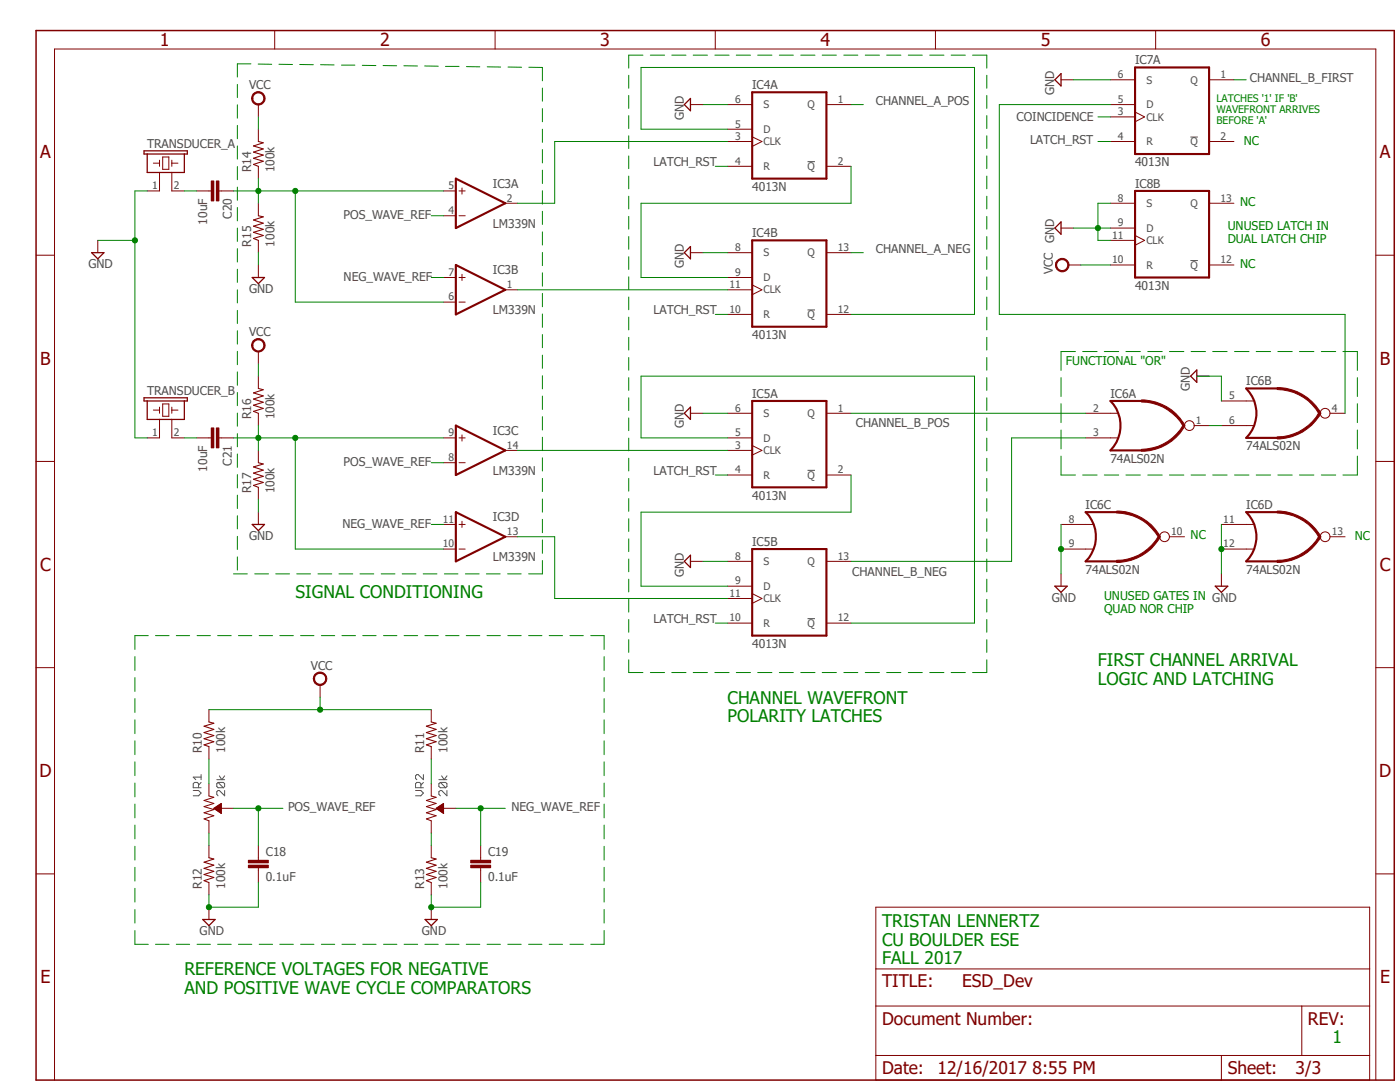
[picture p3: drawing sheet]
<svg xmlns="http://www.w3.org/2000/svg" width="279mm" height="216mm" viewBox="0 0 279 216" stroke-linecap="round" stroke-linejoin="round" font-family="sans-serif">
<path d="M6.7 5.8l271.8 210.1M278.6 5.8l-271.8 210.1" fill="none" stroke="#fff" stroke-width=".2"/>
<g fill="none" stroke="#505050" stroke-width=".2">
<path d="M161.2 32.3h1.4M237.6 27.3h1.5M237.6 52h1.5M161.2 61.8h1.4M161.2 93.9h1.4M161.2 123.4h1.4M38.6 157.7h1l.5 .5-.5 .6h-1M39.6 157.2v-.8l-.2-.3h-.6l-.2 .3v.8h1.5M40.1 156.1l-.5 .6M40.1 155.1h-1.5l.5 .5M40.1 154.6v1M43.3 155.6h1.5"/>
<path d="M43.5 156.1h1.1l.2 .3v.5l-.2 .3M43.5 156.1l-.2 .3v.5l.2 .3h1.1M43.5 156.1l1.1 1.1M43.8 154.8l.5 .8 .5-.8M44.8 157.7v1.1l-1-1.1h-.3l-.2 .3v.5l.2 .3M82.9 157.7h1.1l.5 .5-.5 .6h-1.1M84 157.2v-.8l-.3-.3h-.5l-.3 .3v.8h1.6M84.5 154.6v1l-1.1-1h-.2l-.3 .2v.5l.3 .3M84.5 156.1l-.5 .6M87.6 155.6h1.6M87.9 156.1l-.3 .3v.5l.3 .3h1M87.9 156.1h1l.3 .3v.5l-.3 .3"/>
<path d="M87.9 156.1l1 1.1M88.1 154.8l.5 .8 .6-.8M89.2 157.7v1.1l-1.1-1.1h-.2l-.3 .3v.5l.3 .3"/>
</g>
<path d="M7.2 6.1h271.1v209.4h-271.1z" fill="none" stroke="#800000" stroke-width=".3"/>
<g fill="none" stroke="#800000" stroke-width=".2">
<path d="M54.8 6.1v3.7M98.8 6.1v3.7M142.7 6.1v3.7M186.7 6.1v3.7M230.6 6.1v3.7M30.6 32.6h1.2M31.8 32v1.2M31.8 34.4v3.7h-2.4M32.5 31.3h1.2v2.5h-1.2zM34.3 32.6h1.2M34.3 32v1.2M34.3 34.4v3.7h2.5"/>
<path d="M88.5 38.1h2.5M91.6 38.1h1.2M92.2 37.5v1.2M7.2 50.9h3.7M19.5 48v2.4M88.5 43.1h2.5M88.5 55.4h2.5M91.6 43.1h1.2M91.6 55.4h1.2M92.2 54.7v1.3M100.8 40.6h2.5M100.8 57.8h2.5"/>
<path d="M274.6 50.9h3.7M88.5 60.3h2.5M91.6 60.3h1.2M7.2 92.1h3.7M88.5 87.4h2.5M88.5 92.3h2.5M91.6 87.4h1.2M91.6 92.3h1.2M92.2 86.8v1.2M100.8 89.9h2.5M274.6 92.1h3.7M88.5 104.6h2.5"/>
<path d="M88.5 109.6h2.5M91.6 104.6h1.2M91.6 109.6h1.2M92.2 104v1.2M100.8 107.1h2.5M7.2 133.2h3.7M274.6 133.2h3.7M41.7 141.6v2.5M41.7 149v2.5M41.7 156.4v2.4l1 .3-2 .6 2 .6-2 .7 2 .5-2 .7 2 .6-2 .6 1 .4v2.4M86.1 141.6v2.5M86.1 149v2.5"/>
<path d="M86.1 156.4v2.4l.9 .3-1.9 .6 1.9 .6-1.9 .7 1.9 .5-1.9 .7 1.9 .6-1.9 .6 1 .4v2.4M7.2 174.4h3.7M41.7 168.7v2.5M41.7 176.1v2.5M42.7 161.3l1.5-1v2zM42.7 161.3h3.9M42.8 161.4h1.4M42.8 161.2h1.4M42.9 161.5h1.3M43 161.1h1.2M43 161.5h1.2M43.1 161h1.1"/>
<path d="M43.1 161.6h1.1M43.2 161h1M43.3 161.7h.9M43.3 160.9h.9M43.4 161.8h.8M43.5 160.8h.7M43.5 161.9h.7M43.6 160.7h.6M43.6 162h.6M43.7 160.6h.5M43.8 162.1h.4M43.9 160.5h.3"/>
<path d="M43.9 162.1h.3M44 160.4h.2M44 162.2h.2M44.1 160.4h.1M44.2 162.3h.1M51.6 171.2v.5M51.6 173.1v.6M86.1 168.7v2.5M86.1 176.1v2.5M87 161.3l1.5-1v2zM87.1 161.3h3.9M87.1 161.4h1.4"/>
<path d="M87.2 161.2h1.3M87.2 161.5h1.3M87.3 161.1h1.2M87.4 161.5h1.1M87.5 161h1M87.5 161.6h1M87.6 161h.9M87.6 161.7h.9M87.7 160.9h.8M87.8 161.8h.7M87.8 160.8h.7M87.9 161.9h.6"/>
<path d="M88 160.7h.5M88 162h.5M88.1 160.6h.4M88.1 162.1h.4M88.2 160.5h.3M88.3 162.1h.2M88.3 160.4h.2M88.4 162.2h.1M88.5 160.4h.1M88.5 162.3h.1M274.6 174.4h3.7M41.7 181v2.5"/>
<path d="M86.1 181v2.5M174.8 181h98.5v34.5h-98.5zM174.8 193.3h98.5M10.9 215.5v-205.7h263.7v205.7M174.8 200.7h98.5M174.8 210.6h98.5M243.8 210.6v4.9M259.8 200.7v9.9"/>
</g>
<path d="M28.7 30.1h8.7v.6h-8.7zM29.4 30.7v3.7h7.4v-3.7M18.3 50.4h2.4l-1.2 1.2zM40.5 183.5h2.4l-1.2 1.2zM84.8 183.5h2.5l-1.2 1.2z" fill="none" stroke="#800000" stroke-width=".25"/>
<path d="M91 35.6l9.8 5-9.8 4.9zM91 52.9l9.8 4.9-9.8 4.9zM91 84.9l9.8 5-9.8 4.9zM91 102.2l9.8 4.9-9.8 4.9z" fill="none" stroke="#800000" stroke-width=".42"/>
<path d="M41.7 144.1l1 .2-2 .6 2 .6-2 .7 2 .6-2 .6 2 .6-2 .6 1 .4M86.1 144.1l.9 .2-1.9 .6 1.9 .6-1.9 .7 1.9 .6-1.9 .6 1.9 .6-1.9 .6 1 .4M41.7 171.2l1 .2-2 .6 2 .6-2 .7 2 .6-2 .6 2 .6-2 .6 1 .4M86.1 171.2l.9 .2-1.9 .6 1.9 .6-1.9 .7 1.9 .6-1.9 .6 1.9 .6-1.9 .6 1 .4" fill="none" stroke="#800000" stroke-width=".21"/>
<path d="M49.6 171.7h4v.5h-4z" fill-rule="evenodd" fill="#800000"/>
<path d="M49.6 171.7h4v.5h-4z" fill="none" stroke="#800000" stroke-width=".2"/>
<path d="M49.6 172.6h4v.5h-4z" fill-rule="evenodd" fill="#800000"/>
<path d="M49.6 172.6h4v.5h-4zM51.6 168.7v2.5M51.6 173.7v2.4M95.9 171.2v.5M95.9 173.1v.6" fill="none" stroke="#800000" stroke-width=".2"/>
<path d="M93.9 171.7h4v.5h-4z" fill-rule="evenodd" fill="#800000"/>
<path d="M93.9 171.7h4v.5h-4z" fill="none" stroke="#800000" stroke-width=".2"/>
<path d="M93.9 172.6h4v.5h-4z" fill-rule="evenodd" fill="#800000"/>
<path d="M93.9 172.6h4v.5h-4zM95.9 168.7v2.5M95.9 173.7v2.4" fill="none" stroke="#800000" stroke-width=".2"/>
<path d="M62.8 134.6a1.35 1.35 0 0 1 2.2 .1 1.35 1.35 0 0 1-.7 2 1.35 1.35 0 0 1-1.8-1.3h.3a1.13 1.13 0 0 1 1.6-.9 1.13 1.13 0 0 1 .2 1.9 1.13 1.13 0 0 1-1.8-.6v-.4h-.3z" fill-rule="evenodd" fill="#800000"/>
<path d="M41.7 38.1h.5M43.7 38.1h.5M30.6 81.8h1.2M31.8 81.2v1.3M31.8 83.7v3.7h-2.4M32.5 80.6h1.2v2.5h-1.2zM34.3 81.8h1.2M34.3 81.2v1.3M34.3 83.7v3.7h2.5M62.8 134.6a1.35 1.35 0 0 1 2.2 .1 1.35 1.35 0 0 1-.7 2 1.35 1.35 0 0 1-1.8-1.3h.3a1.13 1.13 0 0 1 1.6-.9 1.13 1.13 0 0 1 .2 1.9 1.13 1.13 0 0 1-1.8-.6v-.4h-.3zM63.9 136.7v2.4" fill="none" stroke="#800000" stroke-width=".2"/>
<path d="M28.7 79.4h8.7v.6h-8.7zM29.4 80v3.7h7.4v-3.7" fill="none" stroke="#800000" stroke-width=".25"/>
<path d="M43.2 36.1h.5v4h-.5z" fill-rule="evenodd" fill="#800000"/>
<path d="M43.2 36.1h.5v4h-.5z" fill="none" stroke="#800000" stroke-width=".2"/>
<path d="M42.2 36.1h.5v4h-.5z" fill-rule="evenodd" fill="#800000"/>
<path d="M39.2 38.1h2.5M42.2 36.1h.5v4h-.5zM44.2 38.1h2.4M41.7 87.4h.5M43.7 87.4h.5" fill="none" stroke="#800000" stroke-width=".2"/>
<path d="M43.2 85.4h.5v4h-.5z" fill-rule="evenodd" fill="#800000"/>
<path d="M43.2 85.4h.5v4h-.5z" fill="none" stroke="#800000" stroke-width=".2"/>
<path d="M42.2 85.4h.5v4h-.5z" fill-rule="evenodd" fill="#800000"/>
<g fill="none" stroke="#800000" stroke-width=".2">
<path d="M51.6 25.8v2.4M51.6 33.2v2.4M51.6 40.6v2.5M51.6 48v2.4M51.6 52.9v2.5M51.6 75.1v2.4M39.2 87.4h2.5M42.2 85.4h.5v4h-.5zM44.2 87.4h2.4M51.6 82.5v2.4M51.6 89.9v2.4M51.6 97.2v2.5"/>
<path d="M51.6 102.2v2.4"/>
</g>
<path d="M51.6 28.2l.9 .3-1.9 .6 1.9 .6-1.9 .7 1.9 .5-1.9 .7 1.9 .6-1.9 .6 1 .4M51.6 43.1l.9 .2-1.9 .6 1.9 .6-1.9 .6 1.9 .7-1.9 .6 1.9 .6-1.9 .6 1 .4M51.6 77.5l.9 .3-1.9 .6 1.9 .6-1.9 .6 1.9 .7-1.9 .6 1.9 .6-1.9 .6 1 .4M51.6 92.3l.9 .3-1.9 .6 1.9 .6-1.9 .6 1.9 .6-1.9 .6 1.9 .7-1.9 .6 1 .3" fill="none" stroke="#800000" stroke-width=".21"/>
<path d="M50.3 55.4h2.5l-1.2 1.2zM50.3 104.6h2.5l-1.2 1.3z" fill="none" stroke="#800000" stroke-width=".25"/>
<path d="M50.5 68a1.36 1.36 0 0 1 2.2 .1 1.36 1.36 0 0 1-.7 2.1 1.36 1.36 0 0 1-1.8-1.3h.3a1.11 1.11 0 0 1 1.6-.9 1.11 1.11 0 0 1 .2 1.8 1.11 1.11 0 0 1-1.8-.5v-.4h-.3z" fill-rule="evenodd" fill="#800000"/>
<path d="M50.5 68a1.36 1.36 0 0 1 2.2 .1 1.36 1.36 0 0 1-.7 2.1 1.36 1.36 0 0 1-1.8-1.3h.3a1.11 1.11 0 0 1 1.6-.9 1.11 1.11 0 0 1 .2 1.8 1.11 1.11 0 0 1-1.8-.5v-.4h-.3zM51.6 70.1v2.5" fill="none" stroke="#800000" stroke-width=".2"/>
<path d="M50.5 18.8a1.36 1.36 0 0 1 2.2 0 1.36 1.36 0 0 1-.7 2.1 1.36 1.36 0 0 1-1.8-1.3h.3a1.09 1.09 0 0 1 1.3-1 1.09 1.09 0 0 1 .7 1.6 1.09 1.09 0 0 1-1.8 .1l-.2-.7h-.3z" fill-rule="evenodd" fill="#800000"/>
<g fill="none" stroke="#800000" stroke-width=".2">
<path d="M50.5 18.8a1.36 1.36 0 0 1 2.2 0 1.36 1.36 0 0 1-.7 2.1 1.36 1.36 0 0 1-1.8-1.3h.3a1.09 1.09 0 0 1 1.3-1 1.09 1.09 0 0 1 .7 1.6 1.09 1.09 0 0 1-1.8 .1l-.2-.7h-.3zM51.6 20.9v2.4M137.8 20.9h2.5M145.2 20.9h4.9M145.2 33.2h4.9M145.2 28.2h4.9M145.2 25.8h4.9M150.1 27.3l2 .9-2 1M164.9 20.9h4.9M164.9 33.2h4.9M137.8 50.4h2.5M145.2 50.4h4.9"/>
<path d="M145.2 57.8h4.9M145.2 55.4h4.9M150.1 56.9l2 .9-2 1M164.9 50.4h4.9M145.2 62.7h4.9M164.9 62.7h4.9M137.8 82.5h2.5M145.2 82.5h4.9M145.2 94.8h4.9M145.2 89.9h4.9M145.2 87.4h4.9M150.1 88.9l2 1-2 .9"/>
<path d="M164.9 82.5h4.9M164.9 94.8h4.9M221.6 82.5h1.5M221.6 87.4h1.5M137.8 112h2.5M145.2 112h4.9M145.2 119.4h4.9M145.2 117h4.9M150.1 118.4l2 1-2 1M164.9 112h4.9M145.2 124.3h4.9M164.9 124.3h4.9"/>
</g>
<path d="M150.1 18.4h14.8v17.2h-14.8zM150.1 48h14.8v17.2h-14.8zM150.1 80h14.8v17.2h-14.8zM221.6 80h6.2M221.6 89.9h6.2M150.1 109.6h14.8v17.2h-14.8z" fill="none" stroke="#800000" stroke-width=".42"/>
<path d="M136.6 20.9l1.2-1.3v2.5zM136.6 50.4l1.2-1.2v2.4zM136.6 82.5l1.2-1.3v2.5zM136.6 112l1.2-1.2v2.4z" fill="none" stroke="#800000" stroke-width=".25"/>
<path d="M227.8 89.7a9.8 9.8 0 0 0 8.3-4.9l.4 .2a9.9 9.9 0 0 1-8.7 5z" fill-rule="evenodd" fill="#800000"/>
<path d="M227.8 89.7a9.8 9.8 0 0 0 8.3-4.9l.4 .2a9.9 9.9 0 0 1-8.7 5z" fill="none" stroke="#800000" stroke-width=".2"/>
<path d="M227.8 79.8a9.9 9.9 0 0 1 8.7 5.1l-.4 .2a9.7 9.7 0 0 0-8.3-4.9z" fill-rule="evenodd" fill="#800000"/>
<g fill="none" stroke="#800000" stroke-width=".2">
<path d="M227.8 79.8a9.9 9.9 0 0 1 8.7 5.1l-.4 .2a9.7 9.7 0 0 0-8.3-4.9zM216.7 82.5h4.9M216.7 87.4h4.9M238.3 84.9h3M248.7 84.9h1.5M248.7 80h1.5"/>
<circle cx="237.4" cy="84.9" r=".98"/>
</g>
<path d="M248.7 77.5h6.1M221.6 80a7.1 7.1 0 0 1 0 9.9M248.7 87.4h6.1" fill="none" stroke="#800000" stroke-width=".42"/>
<path d="M254.9 87.2a9.5 9.5 0 0 0 8.3-4.9l.4 .2a10 10 0 0 1-8.7 5.1z" fill-rule="evenodd" fill="#800000"/>
<path d="M254.9 87.2a9.5 9.5 0 0 0 8.3-4.9l.4 .2a10 10 0 0 1-8.7 5.1z" fill="none" stroke="#800000" stroke-width=".2"/>
<path d="M254.9 77.3a10 10 0 0 1 8.7 5.1l-.4 .2a9.7 9.7 0 0 0-8.3-4.9z" fill-rule="evenodd" fill="#800000"/>
<g fill="none" stroke="#800000" stroke-width=".2">
<path d="M254.9 77.3a10 10 0 0 1 8.7 5.1l-.4 .2a9.7 9.7 0 0 0-8.3-4.9zM243.8 80h4.9M243.8 84.9h4.9M265.4 82.5h3M216.7 104.6h1.4M216.7 109.6h1.4"/>
<circle cx="264.5" cy="82.5" r=".98"/>
</g>
<path d="M248.7 77.5a7 7 0 0 1 0 9.9M216.7 102.2h6.1M216.7 112h6.1" fill="none" stroke="#800000" stroke-width=".42"/>
<path d="M222.8 111.8a9.5 9.5 0 0 0 8.4-4.9l.4 .2a10 10 0 0 1-8.8 5.1z" fill-rule="evenodd" fill="#800000"/>
<path d="M222.8 111.8a9.5 9.5 0 0 0 8.4-4.9l.4 .2a10 10 0 0 1-8.8 5.1z" fill="none" stroke="#800000" stroke-width=".2"/>
<path d="M222.8 102a10 10 0 0 1 8.8 5.1l-.4 .1a9.7 9.7 0 0 0-8.4-4.8z" fill-rule="evenodd" fill="#800000"/>
<g fill="none" stroke="#800000" stroke-width=".2">
<path d="M211.8 104.6h4.9M211.8 109.6h4.9M222.8 102a10 10 0 0 1 8.8 5.1l-.4 .1a9.7 9.7 0 0 0-8.4-4.8zM233.4 107.1h3M248.7 104.6h1.5M248.7 109.6h1.5"/>
<circle cx="232.4" cy="107.1" r=".98"/>
</g>
<path d="M216.7 102.2a6.9 6.9 0 0 1 0 9.8M248.7 102.2h6.1M248.7 112h6.1" fill="none" stroke="#800000" stroke-width=".42"/>
<path d="M254.9 111.8a9.5 9.5 0 0 0 8.3-4.9l.4 .2a10 10 0 0 1-8.7 5.1z" fill-rule="evenodd" fill="#800000"/>
<path d="M254.9 111.8a9.5 9.5 0 0 0 8.3-4.9l.4 .2a10 10 0 0 1-8.7 5.1z" fill="none" stroke="#800000" stroke-width=".2"/>
<path d="M254.9 102a10 10 0 0 1 8.7 5.1l-.4 .1a9.7 9.7 0 0 0-8.3-4.8z" fill-rule="evenodd" fill="#800000"/>
<g fill="none" stroke="#800000" stroke-width=".2">
<path d="M221.6 15.9h4.9M241.3 15.9h5M221.6 28.2h4.9M221.6 23.3h4.9M221.6 20.9h4.9M226.5 22.4l1.9 .9-1.9 1M241.3 28.2h5M211.8 45.5h2.4M221.6 40.6h4.9M221.6 52.9h4.9M221.6 48h4.9M221.6 45.5h4.9"/>
<path d="M226.5 47l1.9 1-1.9 .9M241.3 40.6h5M241.3 52.9h5M238.8 75.1h2.5M211.8 114.5v2.5M243.8 104.6h4.9M243.8 109.6h4.9M243.8 114.5v2.5M254.9 102a10 10 0 0 1 8.7 5.1l-.4 .1a9.7 9.7 0 0 0-8.3-4.8zM265.4 107.1h3"/>
<circle cx="264.5" cy="107.1" r=".98"/>
</g>
<path d="M226.5 13.5h14.8v17.2h-14.8zM226.5 38.1h14.8v17.3h-14.8zM248.7 102.2a6.9 6.9 0 0 1 0 9.8" fill="none" stroke="#800000" stroke-width=".42"/>
<path d="M210.5 45.5l1.3-1.2v2.4zM238.8 73.8v2.5l-1.2-1.2zM210.5 117h2.5l-1.2 1.2zM242.5 117h2.5l-1.2 1.2z" fill="none" stroke="#800000" stroke-width=".25"/>
<path d="M210.9 52a1.35 1.35 0 0 1 2.2 .1 1.35 1.35 0 0 1-.7 2.1 1.35 1.35 0 0 1-1.7-1.3h.2a1.11 1.11 0 0 1 1.5-1.1 1.11 1.11 0 0 1 .4 1.8 1.11 1.11 0 0 1-1.9-.3v-.4h-.2v-.5z" fill-rule="evenodd" fill="#800000"/>
<path d="M211.8 15.9h2.4M210.9 52a1.35 1.35 0 0 1 2.2 .1 1.35 1.35 0 0 1-.7 2.1 1.35 1.35 0 0 1-1.7-1.3h.2a1.11 1.11 0 0 1 1.5-1.1 1.11 1.11 0 0 1 .4 1.8 1.11 1.11 0 0 1-1.9-.3v-.4h-.2v-.5zM213.2 52.9h2.5" fill="none" stroke="#800000" stroke-width=".2"/>
<path d="M210.5 15.9l1.3-1.2v2.4z" fill="none" stroke="#800000" stroke-width=".25"/>
<path d="M29.4 38.1h-2.5v49.3M19.5 48h7.4" fill="none" stroke="#008000" stroke-width=".2"/>
<circle cx="26.9" cy="48" r=".51" fill="#008000"/>
<g fill="none" stroke="#008000" stroke-width=".2">
<path d="M26.9 87.4h2.5M51.6 176.1v4.9h-9.9v-2.4"/>
<circle cx="26.9" cy="48" r=".51"/>
</g>
<circle cx="41.7" cy="181" r=".51" fill="#008000"/>
<g fill="none" stroke="#008000" stroke-width=".2">
<path d="M95.9 176.1v4.9h-9.8v-2.4"/>
<circle cx="41.7" cy="181" r=".51"/>
</g>
<circle cx="86.1" cy="181" r=".51" fill="#008000"/>
<g fill="none" stroke="#008000" stroke-width=".2">
<path d="M140.3 20.9h4.9M51.6 50.4v2.5M140.3 50.4h4.9M238.8 75.1h5v4.9M51.6 99.7v2.5M140.3 82.5h4.9M140.3 112h4.9M211.8 104.6v5"/>
<circle cx="86.1" cy="181" r=".51"/>
</g>
<circle cx="211.7" cy="109.6" r=".51" fill="#008000"/>
<g fill="none" stroke="#008000" stroke-width=".2">
<path d="M211.8 109.6v4.9M243.8 104.6v5"/>
<circle cx="211.7" cy="109.6" r=".51"/>
</g>
<circle cx="243.8" cy="109.6" r=".51" fill="#008000"/>
<g fill="none" stroke="#008000" stroke-width=".2">
<path d="M219.1 40.6v7.4h2.5M219.1 45.5h2.5M243.8 109.6v4.9"/>
<circle cx="243.8" cy="109.6" r=".51"/>
</g>
<circle cx="219.1" cy="45.5" r=".51" fill="#008000"/>
<g fill="none" stroke="#008000" stroke-width=".2">
<path d="M214.2 15.9h7.4M214.2 45.5h4.9M219.1 40.6h2.5M41.7 151.5v4.9M86.1 151.5v4.9M41.7 166.2v2.5M46.6 161.3h9.9M51.6 161.3v7.4M86.1 166.2v2.5"/>
<circle cx="219.1" cy="45.5" r=".51"/>
</g>
<circle cx="51.6" cy="161.3" r=".51" fill="#008000"/>
<g fill="none" stroke="#008000" stroke-width=".2">
<path d="M86.1 43.1h2.4M86.1 92.3h2.4M91 161.3h9.8M95.9 161.3v7.4"/>
<circle cx="51.6" cy="161.3" r=".51"/>
</g>
<circle cx="95.9" cy="161.3" r=".51" fill="#008000"/>
<g fill="none" stroke="#008000" stroke-width=".2">
<path d="M86.1 55.4h2.4M86.1 104.6h2.4M63.9 139.1v2.5M41.7 141.6h44.4"/>
<circle cx="95.9" cy="161.3" r=".51"/>
</g>
<circle cx="63.9" cy="141.6" r=".51" fill="#008000"/>
<g fill="none" stroke="#008000" stroke-width=".2">
<path d="M36.8 38.1h2.4M51.6 23.3v2.5M215.7 52.9h5.9M51.6 72.6v2.5M36.8 87.4h2.4M46.6 87.4h5M51.6 84.9v5"/>
<circle cx="63.9" cy="141.6" r=".51"/>
</g>
<circle cx="51.6" cy="87.4" r=".51" fill="#008000"/>
<g fill="none" stroke="#008000" stroke-width=".2">
<path d="M51.6 87.4h36.9M58.9 87.4v22.2"/>
<circle cx="51.6" cy="87.4" r=".51"/>
</g>
<circle cx="58.9" cy="87.4" r=".51" fill="#008000"/>
<g fill="none" stroke="#008000" stroke-width=".2">
<path d="M51.6 35.6v5M58.9 109.6h29.6"/>
<circle cx="58.9" cy="87.4" r=".51"/>
</g>
<circle cx="51.6" cy="38.1" r=".51" fill="#008000"/>
<g fill="none" stroke="#008000" stroke-width=".2">
<path d="M46.6 38.1h41.9M58.9 38.1v22.2"/>
<circle cx="51.6" cy="38.1" r=".51"/>
</g>
<circle cx="58.9" cy="38.1" r=".51" fill="#008000"/>
<g fill="none" stroke="#008000" stroke-width=".2">
<path d="M47.4 16.8v2.7M50.1 12.7h-2.7v2.7M51.5 12.8h2.7M55.7 12.8l2.7 .1M59.8 12.9h2.7M64 12.9l2.7 .1M68.2 13h2.6M72.3 13l2.7 .1M76.5 13.1h2.7M80.6 13.1l2.7 .1M84.8 13.2h2.7M88.9 13.3h2.7"/>
<path d="M93.1 13.3h2.7M97.2 13.3l2.7 .1M101.4 13.4h2.7M105.5 13.4l2.7 .1v2.6M108.2 17.6v2.6M125.5 15v2.6M125.5 19v2.6M128.3 11h-2.8v2.6M129.8 11h2.8M134.1 11h2.8M138.3 11h2.9M142.7 11h2.8"/>
<path d="M146.9 11h2.9M151.2 11h2.9M155.5 11h2.8M159.8 11h2.8M164.1 11h2.8M168.4 11h2.8M172.7 11h2.8M177 11h2.8M181.3 11h2.8M185.5 11h2.9M189.8 11h2.9M194.1 11h2.8v2.6"/>
<path d="M196.9 15v2.6M196.9 19v2.6M246.3 15.9h2.4M47.4 20.9v2.7M47.4 25v2.7M47.4 29.1v2.6M47.4 33.2v2.7M47.4 37.3v2.7M108.2 21.7v2.6M108.2 25.8v2.6M108.2 29.8v2.7M108.2 34v2.6"/>
<path d="M108.2 38.1v2.6M125.5 23.1v2.6M125.5 27.1v2.5M125.5 31.1v2.6M125.5 35.1v2.6M125.5 39.2v2.5M142.7 33.2h2.5M145.2 28.2h-34.5v12.4h-7.4M145.2 25.8h-17.3v-12.3h66.6v49.2h-24.7M169.8 33.2v7.4h-41.9v14.8h17.3M169.8 20.9h2.5M196.9 23.1v2.6"/>
<path d="M196.9 27.1v2.5M196.9 31.1v2.6M196.9 35.1v2.6M196.9 39.2v2.5M219.1 28.2h2.5M219.1 23.3h2.5M221.6 20.9h-22.2v41.8h69v19.8M47.4 41.4v2.7M47.4 45.5v2.7M47.4 49.6v2.7M47.4 53.7v2.6M47.4 57.8v2.7"/>
<path d="M103.3 57.8h41.9M108.2 42.2v2.6M108.2 46.3v2.6M108.2 50.4v2.6M108.2 54.4v2.7M108.2 58.5v2.7M125.5 43.2v2.5M125.5 47.2v2.5M125.5 51.2v2.6M125.5 55.2v2.6M125.5 59.3v2.5M169.8 50.4h2.5"/>
<path d="M196.9 43.2v2.5M196.9 47.2v2.5M196.9 51.2v2.6M196.9 55.2v2.6M196.9 59.3v2.5M47.4 61.9v2.7M47.4 66v2.7M47.4 70.1v2.7M47.4 74.2v2.7M47.4 78.3v2.6M58.9 60.3h29.6M108.2 62.7v2.6"/>
<path d="M108.2 66.8v2.6M108.2 70.9v2.6M108.2 75v2.6M108.2 79v2.7M125.5 63.3v2.5M125.5 67.3v2.5M125.5 71.3v2.6M125.5 75.4v2.5M125.5 79.4v2.5M142.7 62.7h2.5M196.9 63.3v2.5M196.9 67.3v2.5"/>
<path d="M196.9 71.3v2.6M196.9 75.4v2.5M196.9 79.4v2.5M211.8 75.4v3.7M214.6 70.1h-2.8v3.8M216.1 70.1h2.8M220.4 70.1h2.9M224.7 70.1h2.9M229.1 70.1h2.8M233.4 70.1h2.9M237.7 70.1h2.9M242 70.1h2.9"/>
<path d="M246.4 70.1h2.9M250.7 70.1h2.9M255 70.1h2.9M259.3 70.1h2.9M263.7 70.1h2.9M268 70.1h2.9v3.8M270.9 75.4v3.7M47.4 82.4v2.6M47.4 86.5v2.7M47.4 90.6v2.7M47.4 94.7v2.7M47.4 98.8v2.7"/>
<path d="M103.3 89.9h41.9M108.2 83.1v2.7M108.2 87.2v2.7M108.2 91.4v2.6M108.2 95.5v2.6M108.2 99.6v2.6M125.5 83.4v2.5M125.5 87.4v2.6M125.5 91.4v2.6M125.5 95.5v2.5M125.5 99.5v2.5M142.7 94.8h2.5"/>
<path d="M145.2 87.4h-17.3v-12.3h66.6v49.2h-24.7M169.8 94.8v7.4h-41.9v14.8h17.3M169.8 82.5h46.9M196.9 83.4v2.5M196.9 87.4v2.6M196.9 91.4v2.6M196.9 95.5v2.5M196.9 99.5v2.5M211.8 91v3.8h2.8M211.8 80.6v3.7M211.8 85.8v3.8M216.1 94.8h2.8"/>
<path d="M216.7 87.4h-14.8v24.6h-32.1M220.4 94.8h2.9M224.7 94.8h2.9M229.1 94.8h2.8M233.4 94.8h2.9M237.7 94.8h2.9M241.3 84.9h2.5M242 94.8h2.9M246.4 94.8h2.9M250.7 94.8h2.9M255 94.8h2.9M259.3 94.8h2.9"/>
<path d="M263.7 94.8h2.9M270.9 91v3.8h-2.9M270.9 80.6v3.7M270.9 85.8v3.8M46.6 114.5h2.8M47.4 102.9v2.6M47.4 107v2.6M47.4 111.1v2.6M50.8 114.5h2.8M55 114.5h2.8M59.2 114.5h2.8M63.5 114.5h2.7"/>
<path d="M67.6 114.5h2.8M71.8 114.5h2.8M76.1 114.5h2.7M80.3 114.5h2.7M84.5 114.5h2.7M88.7 114.5h2.7M92.9 114.5h2.7M97.1 114.5h2.7M101.3 114.5h2.7M103.3 107.1h7.4v12.3h34.5M108.2 111.8v2.7h-2.7M108.2 103.6v2.7"/>
<path d="M108.2 107.7v2.7M125.5 103.5v2.5M125.5 107.5v2.6M125.5 111.5v2.6M125.5 115.6v2.5M125.5 119.6v2.5M196.9 103.5v2.5M196.9 107.5v2.6M196.9 111.5v2.6M196.9 115.6v2.5M196.9 119.6v2.5M26.9 131v2.8"/>
<path d="M26.9 135.2v2.8M26.9 139.4v2.8M29.6 126.8h-2.7v2.8M31 126.8h2.7M35.2 126.8h2.6M39.3 126.8h2.7M43.4 126.8h2.7M47.6 126.8h2.6M51.7 126.8h2.7M55.8 126.8h2.7M60 126.8h2.7M64.1 126.8h2.7"/>
<path d="M68.2 126.8h2.8M72.4 126.8h2.7M76.5 126.8h2.7M80.6 126.8h2.8M84.8 126.8h2.7M88.9 126.8h2.7M93 126.8h2.8M97.2 126.8h2.7M101.3 126.8h2.7M105.5 126.8h2.7M109.6 126.8h2.7M113.7 126.8h2.7"/>
<path d="M117.9 126.8h2.7v2.8M120.6 131v2.8M120.6 135.2v2.8M120.6 139.4v2.8M125.5 123.6v2.6M125.5 127.6v2.6M125.5 131.7v2.5h2.8M129.8 134.2h2.8M134.1 134.2h2.8M138.3 134.2h2.9M142.7 134.2h2.8M142.7 124.3h2.5"/>
<path d="M146.9 134.2h2.9M151.2 134.2h2.9M155.5 134.2h2.8M159.8 134.2h2.8M164.1 134.2h2.8M168.4 134.2h2.8M172.7 134.2h2.8M177 134.2h2.8M181.3 134.2h2.8M185.5 134.2h2.9M189.8 134.2h2.9M196.9 131.7v2.5h-2.8"/>
<path d="M196.9 123.6v2.6M196.9 127.6v2.6M26.9 143.6v2.8M26.9 147.8v2.8M26.9 152v2.8M26.9 156.3v2.7M120.6 143.6v2.8M120.6 147.8v2.8M120.6 152v2.8M120.6 156.3v2.7M26.9 160.4v2.8M26.9 164.6v2.8"/>
<path d="M26.9 168.9v2.7M26.9 173.1v2.7M26.9 177.2v2.8M120.6 160.4v2.8M120.6 164.6v2.8M120.6 168.9v2.7M120.6 173.1v2.7M120.6 177.2v2.8M26.9 181.5v2.7M26.9 185.7v2.7h2.7M31 188.4h2.7M35.2 188.4h2.6"/>
<path d="M39.3 188.4h2.7M43.4 188.4h2.7M47.6 188.4h2.6M51.7 188.4h2.7M55.8 188.4h2.7M60 188.4h2.7M64.1 188.4h2.7M68.2 188.4h2.8M72.4 188.4h2.7M76.5 188.4h2.7M80.6 188.4h2.8M84.8 188.4h2.7"/>
<path d="M88.9 188.4h2.7M93 188.4h2.8M97.2 188.4h2.7M101.3 188.4h2.7M105.5 188.4h2.7M109.6 188.4h2.7M113.7 188.4h2.7M120.6 185.7v2.7h-2.7M120.6 181.5v2.7"/>
<circle cx="58.9" cy="38.1" r=".51"/>
</g>
<g font-size="3.6" fill="#800000">
<text x="31.9" y="9.2">1</text>
<text x="75.9" y="9.2">2</text>
<text x="119.8" y="9.2">3</text>
<text x="163.7" y="9.2">4</text>
<text x="207.7" y="9.2">5</text>
<text x="251.6" y="9.2">6</text>
<text x="8" y="31.6">A</text>
<text x="275.4" y="31.6">A</text>
<text x="8" y="72.8">B</text>
<text x="275.4" y="72.8">B</text>
<text x="8" y="113.9">C</text>
<text x="275.4" y="113.9">C</text>
<text x="7.9" y="155.1">D</text>
<text x="275.3" y="155.1">D</text>
<text x="8.1" y="196.2">E</text>
<text x="275.5" y="196.2">E</text>
</g>
<g font-size="3.5" fill="#008000">
<text x="59" y="119.4">SIGNAL CONDITIONING</text>
<text x="219.1" y="133">FIRST CHANNEL ARRIVAL</text>
<text x="219.1" y="136.7">LOGIC AND LATCHING</text>
<text x="145.2" y="140.4">CHANNEL WAVEFRONT</text>
<text x="145.2" y="144.1">POLARITY LATCHES</text>
<text x="176" y="185">TRISTAN LENNERTZ</text>
<text x="176" y="188.7">CU BOULDER ESE</text>
<text x="36.8" y="194.6">REFERENCE VOLTAGES FOR NEGATIVE</text>
<text x="176" y="192.4">FALL 2017</text>
<text x="36.8" y="198.3">AND POSITIVE WAVE CYCLE COMPARATORS</text>
<text x="265.9" y="208.1">1</text>
</g>
<g font-size="3.5" fill="#800000">
<text x="176" y="197">TITLE:</text>
<text x="192" y="197">ESD_Dev</text>
<text x="176" y="204.4">Document Number:</text>
<text x="261" y="204.4">REV:</text>
<text x="176" y="214.3">Date:</text>
<text x="187.1" y="214.3">12/16/2017 8:55 PM</text>
<text x="245" y="214.3">Sheet:</text>
<text x="258.6" y="214.3">3/3</text>
</g>
<g font-size="2.4" fill="#505050">
<text x="49.7" y="17.8">VCC</text>
<text x="150.1" y="17.8">IC4A</text>
<text x="226.5" y="12.9">IC7A</text>
<text x="249.4" y="16.4">CHANNEL_B_FIRST</text>
<text x="136.5" y="23.9" transform="rotate(-90 136.5 23.9)">GND</text>
<text x="174.8" y="20.9">CHANNEL_A_POS</text>
<text x="210.4" y="19" transform="rotate(-90 210.4 19)">GND</text>
<text x="29.4" y="29.5">TRANSDUCER_A</text>
<text x="202.9" y="24">COINCIDENCE</text>
<text x="205.6" y="28.7">LATCH_RST</text>
<text x="50.1" y="34.4" transform="rotate(-90 50.1 34.4)">R14</text>
<text x="54.8" y="34.4" transform="rotate(-90 54.8 34.4)">100k</text>
<text x="130.4" y="33.2">LATCH_RST</text>
<text x="226.5" y="33.2">4013N</text>
<text x="98.4" y="37.5">IC3A</text>
<text x="150.1" y="38.1">4013N</text>
<text x="226.5" y="37.5">IC8B</text>
<text x="41.4" y="44.8" transform="rotate(-90 41.4 44.8)">10uF</text>
<text x="46.3" y="43.6" transform="rotate(-90 46.3 43.6)">C20</text>
<text x="68.6" y="43.8">POS_WAVE_REF</text>
<text x="98.4" y="45.5">LM339N</text>
<text x="150.1" y="47.3">IC4B</text>
<text x="17.7" y="53.5">GND</text>
<text x="50.1" y="49.2" transform="rotate(-90 50.1 49.2)">R15</text>
<text x="54.8" y="49.2" transform="rotate(-90 54.8 49.2)">100k</text>
<text x="136.5" y="53.5" transform="rotate(-90 136.5 53.5)">GND</text>
<text x="174.8" y="50.4">CHANNEL_A_NEG</text>
<text x="210.4" y="48.5" transform="rotate(-90 210.4 48.5)">GND</text>
<text x="49.7" y="58.4">GND</text>
<text x="68.6" y="56.1">NEG_WAVE_REF</text>
<text x="98.4" y="54.7">IC3B</text>
<text x="210.1" y="54.7" transform="rotate(-90 210.1 54.7)">VCC</text>
<text x="226.5" y="57.8">4013N</text>
<text x="98.4" y="62.7">LM339N</text>
<text x="130.4" y="62.7">LATCH_RST</text>
<text x="49.7" y="67.1">VCC</text>
<text x="150.1" y="67.7">4013N</text>
<text x="248.7" y="76.9">IC6B</text>
<text x="29.4" y="78.8">TRANSDUCER_B</text>
<text x="50.1" y="83.7" transform="rotate(-90 50.1 83.7)">R16</text>
<text x="54.8" y="83.7" transform="rotate(-90 54.8 83.7)">100k</text>
<text x="150.1" y="79.4">IC5A</text>
<text x="221.6" y="79.4">IC6A</text>
<text x="237.5" y="78.1" transform="rotate(-90 237.5 78.1)">GND</text>
<text x="98.4" y="86.8">IC3C</text>
<text x="136.5" y="85.5" transform="rotate(-90 136.5 85.5)">GND</text>
<text x="170.8" y="85.2">CHANNEL_B_POS</text>
<text x="248.7" y="89.9">74ALS02N</text>
<text x="41.4" y="94.1" transform="rotate(-90 41.4 94.1)">10uF</text>
<text x="46.3" y="92.9" transform="rotate(-90 46.3 92.9)">C21</text>
<text x="68.6" y="93">POS_WAVE_REF</text>
<text x="98.4" y="94.8">LM339N</text>
<text x="130.4" y="94.8">LATCH_RST</text>
<text x="221.6" y="92.3">74ALS02N</text>
<text x="50.1" y="98.5" transform="rotate(-90 50.1 98.5)">R17</text>
<text x="54.8" y="98.5" transform="rotate(-90 54.8 98.5)">100k</text>
<text x="150.1" y="99.7">4013N</text>
<text x="216.7" y="101.6">IC6C</text>
<text x="248.7" y="101.6">IC6D</text>
<text x="49.7" y="107.7">GND</text>
<text x="68.3" y="105.4">NEG_WAVE_REF</text>
<text x="98.4" y="104">IC3D</text>
<text x="98.4" y="112">LM339N</text>
<text x="150.1" y="109">IC5B</text>
<text x="136.5" y="115.1" transform="rotate(-90 136.5 115.1)">GND</text>
<text x="170.1" y="115">CHANNEL_B_NEG</text>
<text x="216.7" y="114.5">74ALS02N</text>
<text x="248.7" y="114.5">74ALS02N</text>
<text x="130.4" y="124.3">LATCH_RST</text>
<text x="209.9" y="120.1">GND</text>
<text x="150.1" y="129.3">4013N</text>
<text x="62" y="133.6">VCC</text>
<text x="40.3" y="150.2" transform="rotate(-90 40.3 150.2)">R10</text>
<text x="44.9" y="150.2" transform="rotate(-90 44.9 150.2)">100k</text>
<text x="84.6" y="150.2" transform="rotate(-90 84.6 150.2)">R11</text>
<text x="89.3" y="150.2" transform="rotate(-90 89.3 150.2)">100k</text>
<text x="57.5" y="161.8">POS_WAVE_REF</text>
<text x="102.1" y="161.8">NEG_WAVE_REF</text>
<text x="53" y="170.8">C18</text>
<text x="97.4" y="170.8">C19</text>
<text x="40.3" y="177.3" transform="rotate(-90 40.3 177.3)">R12</text>
<text x="44.9" y="177.3" transform="rotate(-90 44.9 177.3)">100k</text>
<text x="53" y="175.7">0.1uF</text>
<text x="84.6" y="177.3" transform="rotate(-90 84.6 177.3)">R13</text>
<text x="89.3" y="177.3" transform="rotate(-90 89.3 177.3)">100k</text>
<text x="97.4" y="175.7">0.1uF</text>
<text x="39.8" y="186.6">GND</text>
<text x="84.2" y="186.6">GND</text>
</g>
<g font-size="2.4" fill="#008000">
<text x="248.2" y="29">NC</text>
<text x="247.5" y="41.1">NC</text>
<text x="245" y="45.9">UNUSED LATCH IN</text>
<text x="245" y="48.5">DUAL LATCH CHIP</text>
<text x="247.5" y="53.4">NC</text>
<text x="212.7" y="72.9">FUNCTIONAL &quot;OR&quot;</text>
<text x="237.6" y="107.6">NC</text>
<text x="270.4" y="107.8">NC</text>
<text x="220.3" y="119.8">UNUSED GATES IN GND</text>
<text x="220.3" y="122.4">QUAD NOR CHIP</text>
</g>
<g font-size="2.1" fill="#505050">
<text x="223.1" y="15.6">6</text>
<text x="228.8" y="16.7">S</text>
<text x="237.6" y="16.7">Q</text>
<text x="243.6" y="15.6">1</text>
<text x="146.7" y="20.5">6</text>
<text x="152.4" y="21.6">S</text>
<text x="161.2" y="21.6">Q</text>
<text x="167.2" y="20.5">1</text>
<text x="223.1" y="23">3</text>
<text x="223.1" y="20.5">5</text>
<text x="228.8" y="21.6">D</text>
<text x="146.7" y="27.9">3</text>
<text x="146.7" y="25.4">5</text>
<text x="152.4" y="29">CLK</text>
<text x="152.4" y="26.5">D</text>
<text x="223.1" y="27.9">4</text>
<text x="228.8" y="24">CLK</text>
<text x="228.8" y="29">R</text>
<text x="237.6" y="29">Q</text>
<text x="243.6" y="27.9">2</text>
<text x="146.7" y="32.9">4</text>
<text x="152.4" y="33.9">R</text>
<text x="161.2" y="33.9">Q</text>
<text x="167.2" y="32.9">2</text>
<text x="30.4" y="37.8">1</text>
<text x="34.7" y="37.8">2</text>
<text x="89.5" y="37.8">5</text>
<text x="101.2" y="40.2">2</text>
<text x="223.1" y="40.2">8</text>
<text x="228.8" y="41.3">S</text>
<text x="237.6" y="41.3">Q</text>
<text x="243.6" y="40.2">13</text>
<text x="89.5" y="42.7">4</text>
<text x="222" y="47.6">11</text>
<text x="223.1" y="45.2">9</text>
<text x="228.8" y="46.2">D</text>
<text x="146.7" y="50.1">8</text>
<text x="152.4" y="51.2">S</text>
<text x="161.2" y="51.2">Q</text>
<text x="167.2" y="50.1">13</text>
<text x="222" y="52.5">10</text>
<text x="228.8" y="48.7">CLK</text>
<text x="228.8" y="53.6">R</text>
<text x="237.6" y="53.6">Q</text>
<text x="243.6" y="52.5">12</text>
<text x="89.5" y="59.9">6</text>
<text x="89.5" y="55">7</text>
<text x="101.2" y="57.5">1</text>
<text x="145.6" y="57.5">11</text>
<text x="146.7" y="55">9</text>
<text x="152.4" y="58.5">CLK</text>
<text x="152.4" y="56.1">D</text>
<text x="145.6" y="62.4">10</text>
<text x="152.4" y="63.5">R</text>
<text x="161.2" y="63.5">Q</text>
<text x="167.2" y="62.4">12</text>
<text x="146.7" y="82.1">6</text>
<text x="152.4" y="83.2">S</text>
<text x="161.2" y="83.2">Q</text>
<text x="167.2" y="82.1">1</text>
<text x="218.2" y="82.1">2</text>
<text x="245.3" y="79.7">5</text>
<text x="265.8" y="82.1">4</text>
<text x="30.4" y="87">1</text>
<text x="34.7" y="87">2</text>
<text x="89.5" y="87">9</text>
<text x="101.2" y="89.5">14</text>
<text x="146.7" y="89.5">3</text>
<text x="146.7" y="87">5</text>
<text x="152.4" y="88.1">D</text>
<text x="218.2" y="87">3</text>
<text x="238.6" y="84.6">1</text>
<text x="245.3" y="84.6">6</text>
<text x="89.5" y="92">8</text>
<text x="146.7" y="94.4">4</text>
<text x="152.4" y="90.6">CLK</text>
<text x="152.4" y="95.5">R</text>
<text x="161.2" y="95.5">Q</text>
<text x="167.2" y="94.4">2</text>
<text x="88.4" y="104.3">11</text>
<text x="101.2" y="106.8">13</text>
<text x="213.3" y="104.3">8</text>
<text x="233.7" y="106.8">10</text>
<text x="244.1" y="104.3">11</text>
<text x="265.8" y="106.8">13</text>
<text x="88.4" y="109.2">10</text>
<text x="146.7" y="111.7">8</text>
<text x="152.4" y="112.8">S</text>
<text x="161.2" y="112.8">Q</text>
<text x="167.2" y="111.7">13</text>
<text x="213.3" y="109.2">9</text>
<text x="244.1" y="109.2">12</text>
<text x="145.6" y="119.1">11</text>
<text x="146.7" y="116.6">9</text>
<text x="152.4" y="117.7">D</text>
<text x="145.6" y="124">10</text>
<text x="152.4" y="120.1">CLK</text>
<text x="152.4" y="125.1">R</text>
<text x="161.2" y="125.1">Q</text>
<text x="167.2" y="124">12</text>
</g>
<g font-size="2.1" fill="#008000">
<text x="242.8" y="20.4">LATCHES '1' IF 'B'</text>
<text x="242.8" y="22.6">WAVEFRONT ARRIVES</text>
<text x="242.8" y="24.8">BEFORE 'A'</text>
</g>
</svg>
